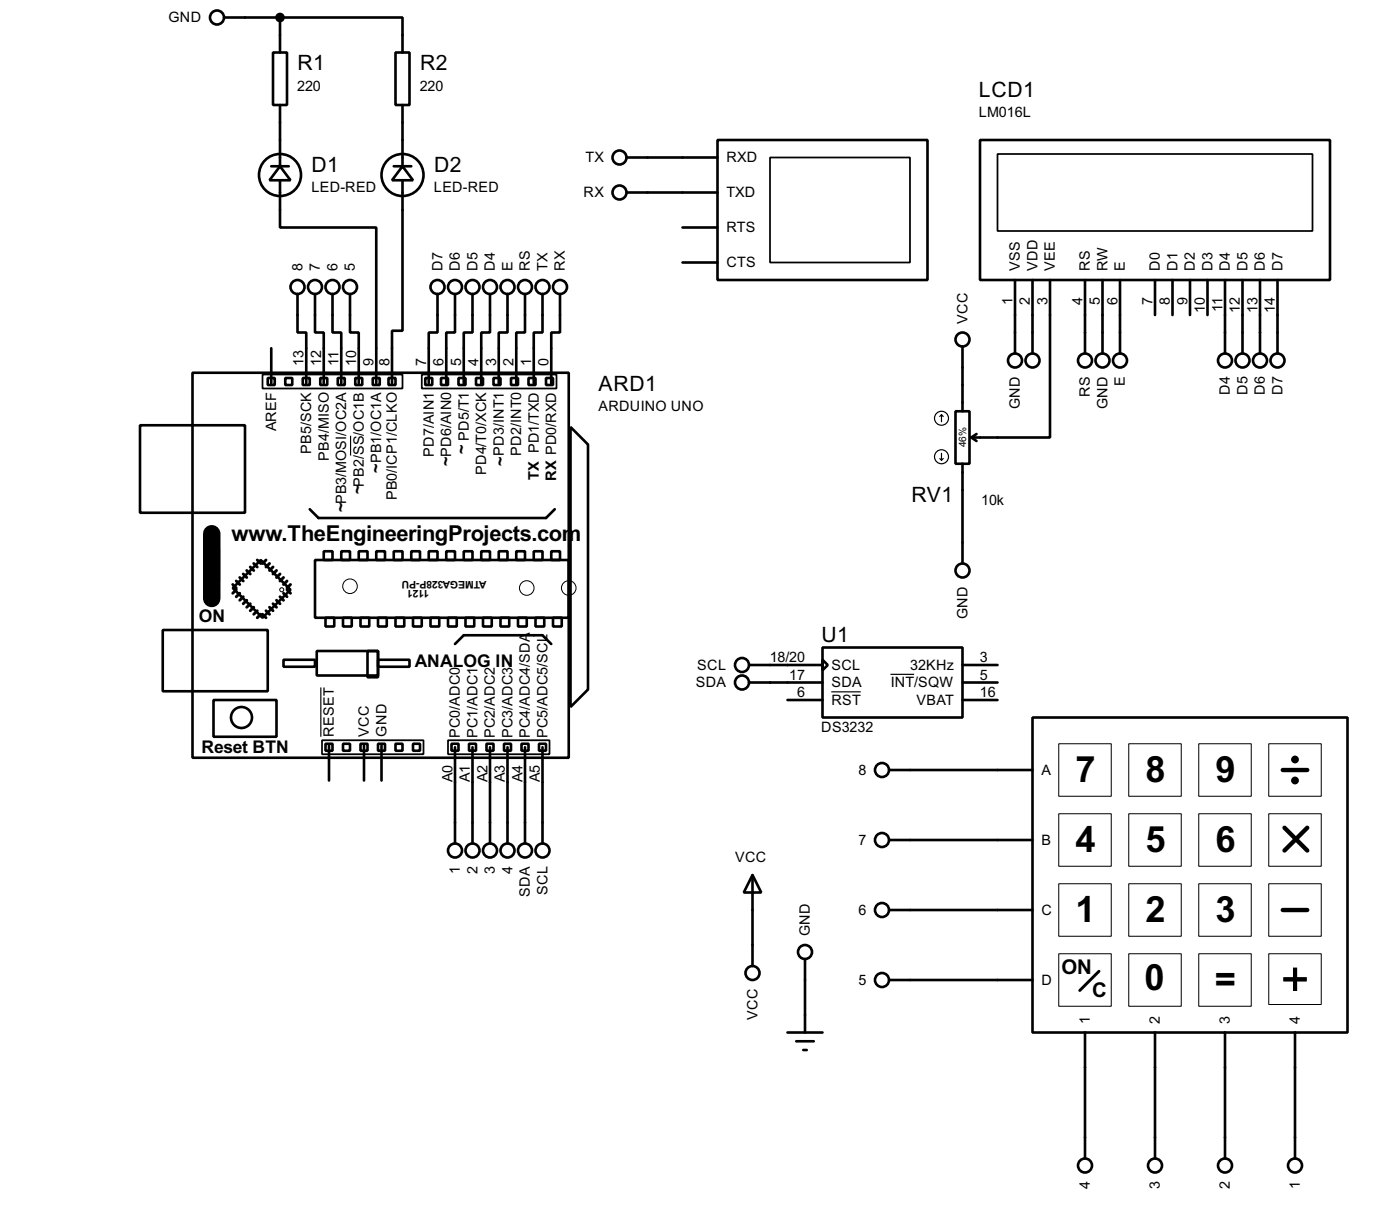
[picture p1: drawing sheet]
<svg xmlns="http://www.w3.org/2000/svg" width="203mm" height="175mm" viewBox="0 0 203 175" stroke-linecap="round" stroke-linejoin="round" font-family="sans-serif">
<g fill="none" stroke="#000" stroke-width=".38">
<path d="M32.5 2.5h8.1M39.6 7.6h2.1v7.6h-2.1zM40.6 2.5h17.8v5.1M40.6 2.5v5.1M40.6 15.2v8.9M57.4 7.6h2v7.6h-2zM58.4 15.2v8.9M39.4 24.1h2.5M40.6 24.1l1.6 2.1h-3.1zM40.6 26.2v6.8h14v22.6M57.1 24.1h2.6M58.4 24.1l1.5 2.1h-3z"/>
<path d="M58.4 26.2v21.8h-1.5v7.6M90.9 22.9h13.2M90.9 27.9h13.2M99.1 33h5M99.1 38.1h5M104.1 20.3h30.5v20.3h-30.5zM142.2 20.3h50.8v20.3h-50.8zM27.9 54.1h54.6v55.9h-54.6zM38.9 54.9h1v1h-1zM39.4 50.5v5.1M41.4 54.9h1v1h-1zM43.2 42.7v5.6h1.2v7.3"/>
<path d="M43.9 54.9h1.1v1h-1.1zM45.7 42.7v5.6h1.3v7.3M46.5 54.9h1v1h-1zM48.3 42.7v5.6h1.2v7.3M49 54.9h1v1h-1zM50.8 42.7v5.6h1.3v7.3M51.6 54.9h1v1h-1zM54.1 54.9h1v1h-1zM56.4 54.9h1v1h-1zM61.7 54.9h1v1h-1zM63.5 42.7v5.6h-1.3v7.3M64 54.9h1v1h-1z"/>
<path d="M66 42.7v5.6h-1.2v7.3M66.5 54.9h1.1v1h-1.1zM68.6 42.7v5.6h-1.3v7.3M69.1 54.9h1v1h-1zM71.1 42.7v5.6h-1.3v7.3M71.6 54.9h1v1h-1zM73.7 42.7v5.6h-1.3v7.3M74.2 54.9h1v1h-1zM76.2 42.7v5.6h-1.3v7.3M76.7 54.9h1v1h-1zM78.7 42.7v5.6h-1.2v7.3M79.2 54.9h1.1v1h-1.1z"/>
<path d="M81.3 42.7v5.6h-1.3v7.3M138.7 59.7h2v7.6h-2zM139.7 50.3v9.4M147.3 40.6v10.7M149.9 40.6v10.7M152.4 40.6v22.9h-11.4M157.5 40.6v10.7M160 40.6v10.7M162.6 40.6v10.7M167.6 40.6v5.1M170.2 40.6v5.1M172.7 40.6v5.1"/>
<path d="M175.3 40.6v5.1M177.8 40.6v10.7M180.3 40.6v10.7M182.9 40.6v10.7M185.4 40.6v10.7M20.3 61.7h15.3v12.7h-15.3zM29.7 79.8h2v4.5h-2zM45 73.9l1.2 1.3h33l1.3-1.3M82.8 62l2.5 2.5v35.6l-2.5 2.5zM139.7 67.3v14.5M141 63.5l.7 .5M141.7 63l-.7 .5"/>
<path d="M23.6 91.4h15.3v8.9h-15.3zM33.8 85.3l4-4 4.4 4.3-4.1 4.1zM41.1 95.8h4.6v1h-4.6zM45.7 81.3h36.8v8.4h-36.8zM46 94.5h8.9v3.5h-8.9zM47 80h1.3v1.3h-1.3zM47.2 89.7h1.3v1.2h-1.3zM49.5 80h1.3v1.3h-1.3zM49.8 89.7h1.3v1.2h-1.3zM52.1 80h1.2v1.3h-1.2zM52.3 89.7h1.3v1.2h-1.3zM53.3 94.5h1.6v3.8h-1.6z"/>
<path d="M54.6 80h1.3v1.3h-1.3zM54.9 89.7h1.2v1.2h-1.2zM54.9 95.8h4.5v1h-4.5zM57.1 80h1.3v1.3h-1.3zM57.4 89.7h1.3v1.2h-1.3zM59.7 80h1.3v1.3h-1.3zM59.9 89.7h1.3v1.2h-1.3zM62.2 80h1.3v1.3h-1.3zM62.5 89.7h1.3v1.2h-1.3zM64.8 80h1.2v1.3h-1.2zM65 89.7h1.3v1.2h-1.3zM66 93.5l1.3-1.3h11.4l1.3 1.3"/>
<path d="M67.3 80h1.3v1.3h-1.3zM67.6 89.7h1.2v1.2h-1.2zM69.8 80h1.3v1.3h-1.3zM70.1 89.7h1.3v1.2h-1.3zM72.4 80h1.3v1.3h-1.3zM72.6 89.7h1.3v1.2h-1.3zM74.9 80h1.3v1.3h-1.3zM75.2 89.7h1.3v1.2h-1.3zM77.5 80h1.2v1.3h-1.2zM77.7 89.7h1.3v1.2h-1.3zM80 80h1.3v1.3h-1.3zM80.3 89.7h1.2v1.2h-1.2z"/>
<path d="M108.7 96.5h10.7M108.7 99.1h10.7M119.4 94h20.3v10.1h-20.3zM119.4 95.8l.7 .7-.7 .8zM139.7 96.5h5.1M139.7 99.1h5.1M31 101.6h9.1v5.3h-9.1zM47.2 107.9h1.1v1.1h-1.1zM47.8 108.2v5.1M49.8 107.9h1v1.1h-1zM52.3 107.9h1v1.1h-1zM52.8 108.2v5.1"/>
<path d="M54.9 107.9h1v1.1h-1zM55.4 108.2v5.1M57.4 107.9h1v1.1h-1zM59.9 107.9h1.1v1.1h-1.1zM65.5 107.9h1v1.1h-1zM66 108.5v13.9M68.1 107.9h1v1.1h-1zM68.6 108.5v13.9M70.6 107.9h1v1.1h-1zM71.1 108.5v13.9M73.2 107.9h1v1.1h-1zM73.7 108.5v13.9"/>
<path d="M75.7 107.9h1v1.1h-1zM76.2 108.5v13.9M78.2 107.9h1v1.1h-1zM78.7 108.5v13.9M114.3 101.6h5.1M129 111.8h20.9M139.7 101.6h5.1M149.9 104.1h45.7v45.8h-45.7zM109.2 127l1.3 2.5h-2.6zM109.2 127v13.2M116.8 139.2v10.7M129 121.9h20.9"/>
<path d="M129 132.1h20.9M114.3 149.9h5.1M115.6 151.1h2.5M116.6 152.4h.5M129 142.2h20.9M157.5 149.9v18.2M167.6 149.9v18.2M177.8 149.9v18.2M188 149.9v18.2"/>
<circle cx="31.5" cy="2.5" r="1.02"/>
<circle cx="40.6" cy="25.4" r="3"/>
<circle cx="58.4" cy="25.4" r="3"/>
<circle cx="89.9" cy="27.9" r="1.02"/>
<circle cx="89.9" cy="22.9" r="1.02"/>
<circle cx="43.2" cy="41.7" r="1.02"/>
<circle cx="45.7" cy="41.7" r="1.02"/>
<circle cx="48.3" cy="41.7" r="1.02"/>
<circle cx="50.8" cy="41.7" r="1.02"/>
<circle cx="63.5" cy="41.7" r="1.02"/>
<circle cx="66" cy="41.7" r="1.02"/>
<circle cx="68.6" cy="41.7" r="1.02"/>
<circle cx="71.1" cy="41.7" r="1.02"/>
<circle cx="73.7" cy="41.7" r="1.02"/>
<circle cx="76.2" cy="41.7" r="1.02"/>
<circle cx="78.7" cy="41.7" r="1.02"/>
<circle cx="81.3" cy="41.7" r="1.02"/>
<circle cx="139.7" cy="49.3" r="1.02"/>
<circle cx="147.3" cy="52.3" r="1.02"/>
<circle cx="149.9" cy="52.3" r="1.02"/>
<circle cx="157.5" cy="52.3" r="1.02"/>
<circle cx="160" cy="52.3" r="1.02"/>
<circle cx="162.6" cy="52.3" r="1.02"/>
<circle cx="177.8" cy="52.3" r="1.02"/>
<circle cx="180.3" cy="52.3" r="1.02"/>
<circle cx="182.9" cy="52.3" r="1.02"/>
<circle cx="185.4" cy="52.3" r="1.02"/>
<circle cx="107.7" cy="96.5" r="1.02"/>
<circle cx="107.7" cy="99.1" r="1.02"/>
<circle cx="139.7" cy="82.8" r="1.02"/>
<circle cx="35.1" cy="104.1" r="1.52"/>
<circle cx="128" cy="111.8" r="1.02"/>
<circle cx="66" cy="123.4" r="1.02"/>
<circle cx="68.6" cy="123.4" r="1.02"/>
<circle cx="71.1" cy="123.4" r="1.02"/>
<circle cx="73.7" cy="123.4" r="1.02"/>
<circle cx="76.2" cy="123.4" r="1.02"/>
<circle cx="78.7" cy="123.4" r="1.02"/>
<circle cx="116.8" cy="138.2" r="1.02"/>
<circle cx="128" cy="121.9" r="1.02"/>
<circle cx="128" cy="132.1" r="1.02"/>
<circle cx="109.2" cy="141.2" r="1.02"/>
<circle cx="128" cy="142.2" r="1.02"/>
<circle cx="157.5" cy="169.2" r="1.02"/>
<circle cx="167.6" cy="169.2" r="1.02"/>
<circle cx="177.8" cy="169.2" r="1.02"/>
<circle cx="188" cy="169.2" r="1.02"/>
</g>
<path d="M30.7 77.5v9.4" fill="none" stroke="#000" stroke-width="2.5"/>
<g fill="none" stroke="#000" stroke-width=".42">
<path d="M33.8 84.8l.5 .5M34.3 85.6l-.5 .5M34.3 84.3l.5 .5M34.8 86.1l-.5 .5M34.8 83.8l.5 .5M35.3 86.6l-.5 .5M35.3 83.3l.5 .5M35.8 87.1l-.5 .5M35.8 82.8l.5 .5M36.3 87.6l-.5 .5M36.3 82.3l.5 .5M36.8 88.1l-.5 .5"/>
<path d="M36.8 81.8l.5 .5M37.3 88.6l-.5 .6M37.3 81.3l.5 .5M37.8 89.2l-.5 .5M38.1 89.2l.5 .5M38.6 81.3l-.5 .5M38.6 88.6l.5 .6M39.1 81.8l-.5 .5M39.1 88.1l.5 .5M39.6 82.3l-.5 .5M39.6 87.6l.5 .5M40.1 82.8l-.5 .5"/>
<path d="M40.1 87.1l.5 .5M40.6 83.3l-.5 .5M40.6 86.6l.5 .5M41.1 83.8l-.5 .5M41.1 86.1l.6 .5M41.7 84.3l-.6 .5M41.7 85.6l.5 .5M42.2 84.8l-.5 .5M159.5 141l-2.8 2.8"/>
</g>
<g fill="none" stroke="#000" stroke-width=".15">
<path d="M153.7 107.9h7.6v7.7h-7.6zM153.7 118.1h7.6v7.6h-7.6zM163.8 107.9h7.6v7.7h-7.6zM163.8 118.1h7.6v7.6h-7.6zM174 107.9h7.6v7.7h-7.6zM174 118.1h7.6v7.6h-7.6zM184.1 107.9h7.7v7.7h-7.7zM184.1 118.1h7.7v7.6h-7.7zM153.7 128.3h7.6v7.6h-7.6zM153.7 138.4h7.6v7.6h-7.6zM163.8 128.3h7.6v7.6h-7.6zM163.8 138.4h7.6v7.6h-7.6z"/>
<path d="M174 128.3h7.6v7.6h-7.6zM174 138.4h7.6v7.6h-7.6zM184.1 128.3h7.7v7.6h-7.7zM184.1 138.4h7.7v7.4h-7.7z"/>
<circle cx="40.9" cy="85.6" r=".3"/>
<circle cx="50.8" cy="85.1" r="1.06"/>
<circle cx="76.5" cy="85.3" r="1.06"/>
<circle cx="82.5" cy="85.3" r="1.06"/>
</g>
<path d="M111.8 22.9h20.3v15.2h-20.3zM144.8 22.4h45.7v11.1h-45.7zM38.1 54.4h20.3v2h-20.3zM61.2 54.4h19.6v2h-19.6zM46.7 107.4h14.8v2.1h-14.8zM65 107.4h14.8v2.1h-14.8z" fill="none" stroke="#000" stroke-width=".25"/>
<g fill="none" stroke="#000" stroke-width=".17">
<path d="M50.9 63.2v2.9M136.4 66.5l.3 .3M136.7 60.2l-.3 .3M136.7 60.2l.2 .3M136.7 60.2v1M136.7 65.8v1M136.9 66.5l-.2 .3M46.6 99.8v7.1M129.2 97.9h3.5M120.6 100.4h4.3"/>
<circle cx="136.7" cy="66.3" r="1.02"/>
<circle cx="136.7" cy="60.7" r="1.02"/>
</g>
<g fill="none" stroke="#000" stroke-width=".63">
<path d="M186.2 111.8h3.5M186.2 132.1h3.5M186.4 120.1l3.3 3.3M189.7 120.1l-3.3 3.3"/>
<circle cx="188" cy="110.2" r=".25"/>
<circle cx="188" cy="113.3" r=".25"/>
</g>
<circle cx="40.6" cy="2.5" r=".51" fill="#000" stroke="#000" stroke-width=".38"/>
<text font-size="8" x="185.9" y="144.7">+</text>
<g font-size="5.9">
<text x="156.1" y="113.5">7</text>
<text x="166.2" y="113.5">8</text>
<text x="176.4" y="113.5">9</text>
<text x="156.1" y="123.7">4</text>
<text x="166.2" y="123.7">5</text>
<text x="176.4" y="123.7">6</text>
<text x="156.1" y="133.9">1</text>
<text x="166.2" y="133.9">2</text>
<text x="176.4" y="133.9">3</text>
<text x="166.1" y="143.7">0</text>
<text x="176.3" y="144">=</text>
</g>
<text font-size="3.6" x="33.6" y="78.5">www.TheEngineeringProjects.com</text>
<g font-size="3.4">
<text x="43.2" y="10.2">R1</text>
<text x="61" y="10.2">R2</text>
<text x="142.1" y="14">LCD1</text>
<text x="45.2" y="24.9">D1</text>
<text x="63" y="24.9">D2</text>
<text x="86.9" y="56.7">ARD1</text>
<text x="132.3" y="72.9">RV1</text>
<text x="119.2" y="93.1">U1</text>
</g>
<g font-size="3.3">
<text x="154.1" y="141.4">ON</text>
<text x="158.5" y="144.7">C</text>
</g>
<g font-size="2.8">
<text x="28.9" y="90.2">ON</text>
<text x="60.2" y="96.8">ANALOG IN</text>
<text x="29.3" y="109.3">Reset BTN</text>
</g>
<g font-size="2.6">
<text x="67.8" y="65.9" transform="rotate(-90 67.8 65.9)">~</text>
<text x="52.7" y="71.8" transform="rotate(-90 52.7 71.8)">~</text>
<text x="55.4" y="68.7" transform="rotate(-90 55.4 68.7)">~</text>
<text x="65.5" y="67.7" transform="rotate(-90 65.5 67.7)">~</text>
<text x="73.4" y="67.7" transform="rotate(-90 73.4 67.7)">~</text>
<text x="50.3" y="74.3" transform="rotate(-90 50.3 74.3)">~</text>
</g>
<g font-size="2.4">
<text x="78.2" y="69.7" transform="rotate(-90 78.2 69.7)">TX PD1/TXD</text>
<text x="80.7" y="69.8" transform="rotate(-90 80.7 69.8)">RX PD0/RXD</text>
</g>
<g font-size="2.3">
<text x="24.5" y="3.3">GND</text>
<text x="43.1" y="13.2">220</text>
<text x="60.9" y="13.2">220</text>
<text x="142.1" y="17">LM016L</text>
<text x="85" y="23.6">TX</text>
<text x="105.4" y="23.6">RXD</text>
<text x="45.2" y="27.9">LED-RED</text>
<text x="63" y="27.9">LED-RED</text>
<text x="84.7" y="28.7">RX</text>
<text x="105.4" y="28.7">TXD</text>
<text x="105.4" y="33.7">RTS</text>
<text x="43.9" y="39.4" transform="rotate(-90 43.9 39.4)">8</text>
<text x="46.4" y="39.4" transform="rotate(-90 46.4 39.4)">7</text>
<text x="49" y="39.4" transform="rotate(-90 49 39.4)">6</text>
<text x="51.5" y="39.4" transform="rotate(-90 51.5 39.4)">5</text>
<text x="64.2" y="39.3" transform="rotate(-90 64.2 39.3)">D7</text>
<text x="66.8" y="39.3" transform="rotate(-90 66.8 39.3)">D6</text>
<text x="69.3" y="39.3" transform="rotate(-90 69.3 39.3)">D5</text>
<text x="71.8" y="39.3" transform="rotate(-90 71.8 39.3)">D4</text>
<text x="74.4" y="39.3" transform="rotate(-90 74.4 39.3)">E</text>
<text x="76.9" y="39.3" transform="rotate(-90 76.9 39.3)">RS</text>
<text x="79.5" y="39.3" transform="rotate(-90 79.5 39.3)">TX</text>
<text x="82" y="39.3" transform="rotate(-90 82 39.3)">RX</text>
<text x="105.4" y="38.8">CTS</text>
<text x="148" y="39.3" transform="rotate(-90 148 39.3)">VSS</text>
<text x="150.6" y="39.3" transform="rotate(-90 150.6 39.3)">VDD</text>
<text x="153.1" y="39.3" transform="rotate(-90 153.1 39.3)">VEE</text>
<text x="158.2" y="39.3" transform="rotate(-90 158.2 39.3)">RS</text>
<text x="160.7" y="39.3" transform="rotate(-90 160.7 39.3)">RW</text>
<text x="163.3" y="39.3" transform="rotate(-90 163.3 39.3)">E</text>
<text x="168.4" y="39.3" transform="rotate(-90 168.4 39.3)">D0</text>
<text x="170.9" y="39.3" transform="rotate(-90 170.9 39.3)">D1</text>
<text x="173.4" y="39.3" transform="rotate(-90 173.4 39.3)">D2</text>
<text x="176" y="39.3" transform="rotate(-90 176 39.3)">D3</text>
<text x="178.5" y="39.3" transform="rotate(-90 178.5 39.3)">D4</text>
<text x="181.1" y="39.3" transform="rotate(-90 181.1 39.3)">D5</text>
<text x="183.6" y="39.3" transform="rotate(-90 183.6 39.3)">D6</text>
<text x="186.1" y="39.3" transform="rotate(-90 186.1 39.3)">D7</text>
<text x="140.4" y="47" transform="rotate(-90 140.4 47)">VCC</text>
<text x="146.9" y="44.3" transform="rotate(-90 146.9 44.3)">1</text>
<text x="149.5" y="44.3" transform="rotate(-90 149.5 44.3)">2</text>
<text x="152" y="44.3" transform="rotate(-90 152 44.3)">3</text>
<text x="157.1" y="44.3" transform="rotate(-90 157.1 44.3)">4</text>
<text x="159.6" y="44.3" transform="rotate(-90 159.6 44.3)">5</text>
<text x="162.2" y="44.3" transform="rotate(-90 162.2 44.3)">6</text>
<text x="167.3" y="44.3" transform="rotate(-90 167.3 44.3)">7</text>
<text x="169.8" y="44.3" transform="rotate(-90 169.8 44.3)">8</text>
<text x="172.3" y="44.3" transform="rotate(-90 172.3 44.3)">9</text>
<text x="174.9" y="45.5" transform="rotate(-90 174.9 45.5)">10</text>
<text x="177.4" y="45.3" transform="rotate(-90 177.4 45.3)">11</text>
<text x="180" y="45.5" transform="rotate(-90 180 45.5)">12</text>
<text x="182.5" y="45.5" transform="rotate(-90 182.5 45.5)">13</text>
<text x="185" y="45.5" transform="rotate(-90 185 45.5)">14</text>
<text x="44.1" y="53.1" transform="rotate(-90 44.1 53.1)">13</text>
<text x="46.6" y="53.1" transform="rotate(-90 46.6 53.1)">12</text>
<text x="49.1" y="53.1" transform="rotate(-90 49.1 53.1)">11</text>
<text x="51.7" y="53.1" transform="rotate(-90 51.7 53.1)">10</text>
<text x="54.2" y="53.1" transform="rotate(-90 54.2 53.1)">9</text>
<text x="56.5" y="53.1" transform="rotate(-90 56.5 53.1)">8</text>
<text x="61.8" y="53.1" transform="rotate(-90 61.8 53.1)">7</text>
<text x="64.4" y="53.1" transform="rotate(-90 64.4 53.1)">6</text>
<text x="66.9" y="53.1" transform="rotate(-90 66.9 53.1)">5</text>
<text x="69.5" y="53.1" transform="rotate(-90 69.5 53.1)">4</text>
<text x="72" y="53.1" transform="rotate(-90 72 53.1)">3</text>
<text x="74.5" y="53.1" transform="rotate(-90 74.5 53.1)">2</text>
<text x="77.1" y="53.1" transform="rotate(-90 77.1 53.1)">1</text>
<text x="79.6" y="53.1" transform="rotate(-90 79.6 53.1)">0</text>
<text x="86.9" y="59.6">ARDUINO UNO</text>
<text x="148" y="59.4" transform="rotate(-90 148 59.4)">GND</text>
<text x="158.2" y="57.6" transform="rotate(-90 158.2 57.6)">RS</text>
<text x="160.7" y="59.4" transform="rotate(-90 160.7 59.4)">GND</text>
<text x="163.3" y="56" transform="rotate(-90 163.3 56)">E</text>
<text x="178.5" y="57.3" transform="rotate(-90 178.5 57.3)">D4</text>
<text x="181.1" y="57.3" transform="rotate(-90 181.1 57.3)">D5</text>
<text x="183.6" y="57.3" transform="rotate(-90 183.6 57.3)">D6</text>
<text x="186.1" y="57.3" transform="rotate(-90 186.1 57.3)">D7</text>
<text x="40.1" y="62.6" transform="rotate(-90 40.1 62.6)">AREF</text>
<text x="45.2" y="65.9" transform="rotate(-90 45.2 65.9)">PB5/SCK</text>
<text x="68" y="64" transform="rotate(-90 68 64)">PD5/T1</text>
<text x="47.7" y="66.9" transform="rotate(-90 47.7 66.9)">PB4/MISO</text>
<text x="52.8" y="70.7" transform="rotate(-90 52.8 70.7)">PB2/SS/OC1B</text>
<text x="55.3" y="67.2" transform="rotate(-90 55.3 67.2)">PB1/OC1A</text>
<text x="62.9" y="66.3" transform="rotate(-90 62.9 66.3)">PD7/AIN1</text>
<text x="65.5" y="66.3" transform="rotate(-90 65.5 66.3)">PD6/AIN0</text>
<text x="70.6" y="68.9" transform="rotate(-90 70.6 68.9)">PD4/T0/XCK</text>
<text x="73.1" y="66.1" transform="rotate(-90 73.1 66.1)">PD3/INT1</text>
<text x="75.6" y="66.1" transform="rotate(-90 75.6 66.1)">PD2/INT0</text>
<text x="50.2" y="73.2" transform="rotate(-90 50.2 73.2)">PB3/MOSI/OC2A</text>
<text x="57.6" y="72.6" transform="rotate(-90 57.6 72.6)">PB0/ICP1/CLKO</text>
<text x="142.4" y="73.2">10k</text>
<text x="140.4" y="89.8" transform="rotate(-90 140.4 89.8)">GND</text>
<text x="101" y="99.8">SDA</text>
<text x="101.2" y="97.2">SCL</text>
<text x="111.7" y="96.1">18/20</text>
<text x="114.6" y="98.7">17</text>
<text x="115.7" y="101.2">6</text>
<text x="120.7" y="99.8">SDA</text>
<text x="120.7" y="97.2">SCL</text>
<text x="129.3" y="99.8">INT/SQW</text>
<text x="132.1" y="97.2">32KHz</text>
<text x="142.2" y="98.7">5</text>
<text x="142.2" y="96.1">3</text>
<text x="142.2" y="101.2">16</text>
<text x="48.5" y="106.9" transform="rotate(-90 48.5 106.9)">RESET</text>
<text x="53.6" y="106.9" transform="rotate(-90 53.6 106.9)">VCC</text>
<text x="56.1" y="106.9" transform="rotate(-90 56.1 106.9)">GND</text>
<text x="66.8" y="107.2" transform="rotate(-90 66.8 107.2)">PC0/ADC0</text>
<text x="69.3" y="107.2" transform="rotate(-90 69.3 107.2)">PC1/ADC1</text>
<text x="71.8" y="107.2" transform="rotate(-90 71.8 107.2)">PC2/ADC2</text>
<text x="74.4" y="107.2" transform="rotate(-90 74.4 107.2)">PC3/ADC3</text>
<text x="76.9" y="107.2" transform="rotate(-90 76.9 107.2)">PC4/ADC4/SDA</text>
<text x="79.5" y="107.2" transform="rotate(-90 79.5 107.2)">PC5/ADC5/SCL</text>
<text x="119.2" y="106.2">DS3232</text>
<text x="120.7" y="102.3">RST</text>
<text x="133" y="102.3">VBAT</text>
<text x="65.7" y="113.5" transform="rotate(-90 65.7 113.5)">A0</text>
<text x="68.2" y="113.5" transform="rotate(-90 68.2 113.5)">A1</text>
<text x="70.7" y="113.5" transform="rotate(-90 70.7 113.5)">A2</text>
<text x="73.3" y="113.5" transform="rotate(-90 73.3 113.5)">A3</text>
<text x="75.8" y="113.5" transform="rotate(-90 75.8 113.5)">A4</text>
<text x="78.4" y="113.5" transform="rotate(-90 78.4 113.5)">A5</text>
<text x="124.6" y="112.5">8</text>
<text x="151.2" y="112.5">A</text>
<text x="106.7" y="125.2">VCC</text>
<text x="124.6" y="122.6">7</text>
<text x="151.2" y="122.6">B</text>
<text x="66.8" y="126.9" transform="rotate(-90 66.8 126.9)">1</text>
<text x="69.3" y="126.9" transform="rotate(-90 69.3 126.9)">2</text>
<text x="71.8" y="126.9" transform="rotate(-90 71.8 126.9)">3</text>
<text x="74.4" y="126.9" transform="rotate(-90 74.4 126.9)">4</text>
<text x="76.9" y="130.1" transform="rotate(-90 76.9 130.1)">SDA</text>
<text x="79.5" y="129.9" transform="rotate(-90 79.5 129.9)">SCL</text>
<text x="117.6" y="135.9" transform="rotate(-90 117.6 135.9)">GND</text>
<text x="124.6" y="132.8">6</text>
<text x="151.2" y="132.8">C</text>
<text x="124.6" y="143">5</text>
<text x="151.2" y="143">D</text>
<text x="109.9" y="148" transform="rotate(-90 109.9 148)">VCC</text>
<text x="158.2" y="148.6" transform="rotate(-90 158.2 148.6)">1</text>
<text x="168.4" y="148.6" transform="rotate(-90 168.4 148.6)">2</text>
<text x="178.5" y="148.6" transform="rotate(-90 178.5 148.6)">3</text>
<text x="188.7" y="148.6" transform="rotate(-90 188.7 148.6)">4</text>
<text x="158.2" y="172.6" transform="rotate(-90 158.2 172.6)">4</text>
<text x="168.4" y="172.6" transform="rotate(-90 168.4 172.6)">3</text>
<text x="178.5" y="172.6" transform="rotate(-90 178.5 172.6)">2</text>
<text x="188.7" y="172.6" transform="rotate(-90 188.7 172.6)">1</text>
</g>
<g font-size="1.7">
<text x="140.2" y="64.9" transform="rotate(-90 140.2 64.9)">46%</text>
<text x="62.3" y="85.6" transform="rotate(-180 62.3 85.6)">1121</text>
<text x="70.6" y="84.3" transform="rotate(-180 70.6 84.3)">ATMEGA328P-PU</text>
</g>
</svg>
